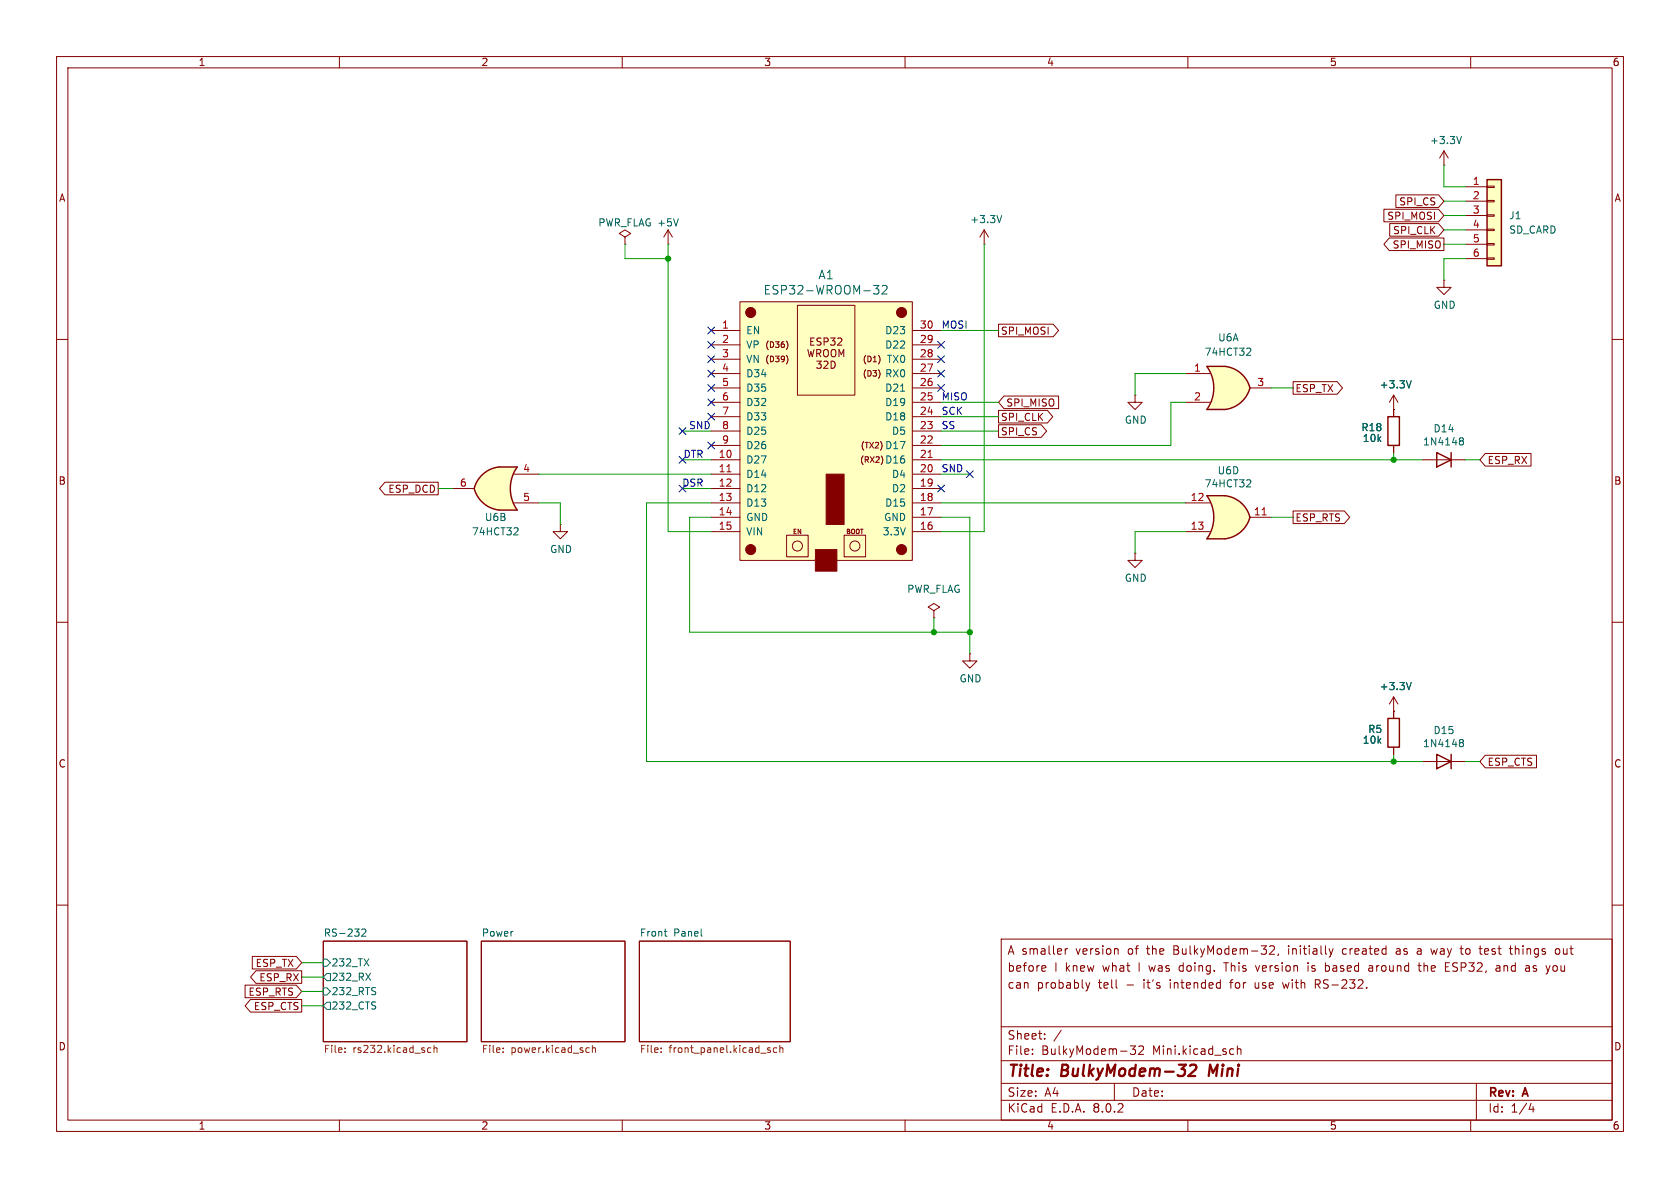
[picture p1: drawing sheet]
<svg xmlns="http://www.w3.org/2000/svg" width="297mm" height="210mm" viewBox="0 0 297 210" stroke-linecap="round" stroke-linejoin="round" font-family="sans-serif">
<g fill="none" stroke="#840000" stroke-width=".18">
<path d="M10 10h277v190h-277zM12 12h273v186h-273zM60 10v2M110 10v2M160 10v2M210 10v2M260 10v2M10 60h2M110.5 41.9l1-.6-1-.7-1 .7 1 .6v1.3M110.5 43.2h.1M118.1 43.2h.1M118.1 40.6l-.8 1.3"/>
<path d="M118.1 40.6v2.6M118.1 40.6l.8 1.3M174 43.2h.1M174 40.6l-.8 1.3M174 40.6v2.6M174 40.6l.8 1.3M285 60h2M200.7 69.9v1.2h1.2l-1.2 1.3-1.3-1.3h1.3M200.7 69.9h.1M99.1 92.7v1.3h1.2l-1.2 1.3-1.3-1.3h1.3M99.1 92.7h.1M10 110h2"/>
<path d="M165.1 108l1-.7-1-.6-1 .6 1 .7v1.2M165.1 109.2h.1M285 110h2M246.4 125.7h.1M246.4 123.2l-.8 1.3M246.4 123.2v2.5M246.4 123.2l.7 1.3M251.5 134.6h7.6M10 160h2M285 160h2M57.1 166.4h25.4v17.8h-25.4zM85.1 166.4h25.4v17.8h-25.4z"/>
<path d="M113 166.4h26.7v17.8h-26.7zM177 166h108v32h-108zM184.4 170.7l.4 .1 .1 .3-.7 .1M184.8 171.6l-.4 .1M188.3 167.7v1M188.7 167.7l-.2 .1-.2 .2M192 173.7l.3 1M192.3 174.7l-.1 .4-.2 .1M192.7 173.7l-.4 1M197.4 174.6l.1 .1M197.5 167.7l.2 .2v.8M216.3 170.2h.9"/>
<path d="M221.9 173.7l.1 .9M222 170.7l.3 1M224.5 167.3l.5-.1 .2 .1 .1 .3-.9 1.1h.9M226 168.6l-.1 .3M226.7 173.7l.3 1M231.2 170.2v.1M231.2 170.7v1M232.5 174h.6M232.9 174l.5 .7M233.1 173.2h-.6v1.5M234.3 171.6h.6M234.3 170.8h.6"/>
<path d="M235 167.7l.3 1M235.3 168.7l-.1 .4M235.7 167.7l-.4 1M237.4 167.8v.8M242 170.8l.5-.1 .2 .2M242.7 171.1h-.5a.29 .29 0 0 0-.2 .3 .29 .29 0 0 0 .2 .3l.5-.1M247.3 167.7l-.4 .1M247.4 168.1h-.4a.29 .29 0 0 0-.2 .3 .29 .29 0 0 0 .2 .3h.4M250.5 168.5l.2 .2h.4M250.7 170.7h.5M250.9 170.2v1.3l.3 .2M251 167.7l-.4 .1"/>
<path d="M251.1 168.1h-.4l-.2 .2M253.5 168l-.3 .7M255.5 171.7h.7M255.5 170.2h.7M255.5 170.9h.5M258.1 167.7h.6M258.5 168.7h.2M261.5 167.7h.5M261.9 168.7h.1M264.7 170.7l.4 .1 .1 .9M265.2 171.6l-.5 .1M265.2 171.1h-.5"/>
<path d="M266.8 167.7h.6M267.1 168.6l.3 .1M267.9 167.2v1.5M268 167.8h-.1M270.3 170.8l.1 .9M270.4 171.6l-.2 .1M270.4 171.1h-.2M274.8 170.7l-.3 .3v.4l.3 .3M275.1 167.8l.4-.1 .2 .3v.4l-.2 .3-.4-.1-.1-.2v-.4zM60 198v2M110 198v2M160 198v2"/>
<path d="M177 194.5h108M177 191.5h108M177 187.5h108M177 181.5h108M182.5 186.3v.1M182.5 185.5v.1M184.7 183.6v.1M184.7 182.8v.1M187.6 182.1l-1.3 2M197 191.5v3M199.8 184.9h.9l-.5 .6 .5 .1v.7l-.2 .1h-.5l-.2-.1M201.3 185l.6-.1 .2 .1 .1 .3-1 1.1h1"/>
<path d="M210 198v2M218.7 184.9v1.5M218.7 185.5l.3-.1 .3 .1 .1 .9M260 198v2M261 191.5v6.5M270.7 195l-.4 1.1h.9M271 195.6v1"/>
</g>
<path d="M210.4 188.4l.3-.2h.5a.45 .45 0 0 1 .3 .6l-.2 .3-1.2 1.1h1.2M213.9 188.2l-.2 2" fill="none" stroke="#840000" stroke-width=".4"/>
<g fill="none" stroke="#006464" stroke-width=".18">
<path d="M119.9 38.7l-.4 1.2M177.1 38.1l-.4 1.3M249.5 120.6l-.4 1.3M258.1 131.2l.1 .1M258.1 130.8l.4-.1 .2 .1v.2l-.2 .3M258.2 131.3h.3M258.2 131.3h-.1M258.5 131.3l.2 .2v.4l-.2 .1-.4-.1M57.1 169.5h.7l.6 .7-.6 .6h-.7zM57.1 174.6h.7l.6 .7-.6 .6h-.7zM57.8 172.1h.6v1.3h-.6l-.7-.7zM57.8 177.2h.6v1.2h-.6l-.7-.6z"/>
<path d="M64 164.3l.4-.1 .3 .4-.8 .9h.8M64.7 172l.8 1.3M65.5 172l-.8 1.3M117.4 164.6h.5M117.7 165.4l.2 .1M124 165.4l.1 .1"/>
</g>
<g fill="none" stroke="#725600" stroke-width=".18">
<path d="M61 185.9v.2M61 185.3v.1M75.6 185.9l.2 .2 .4-.1M76.2 185.3l-.4-.1-.2 .1M76.7 185.3l.2-.1 .3 .1 .1 .8M76.7 184.8v1.3M88.9 185.9v.2M88.9 185.3v.1M103.8 185.2l.4 .1M104.2 186l-.4 .1M104.7 185.3l.2-.1 .3 .1 .1 .8M104.7 184.8v1.3"/>
<path d="M116.9 185.9v.2M116.9 185.3v.1M135.9 185.6l.3 .1v.2l-.1 .2h-.3M135.9 185.2l.3 .1M137.3 185.3l-.3-.1-.3 .3 .1 .5h.5M137.9 185.3l.1-.1 .3 .1 .1 .8M137.9 184.8v1.3"/>
</g>
<path d="M254 133.4l2.5 1.2-2.5 1.3zM256.5 133.4v2.5" fill="none" stroke="#840000" stroke-width=".25"/>
<path d="M83.8 86.4l5-1.4-.6 5.2a5.2 5.2 0 0 1-4.4-3.8z" fill="#ffffc2" stroke="#ffffc2" stroke-width=".18"/>
<path d="M88.3 90.2h3.1M88.3 82.6h3.1" fill="none" stroke="#ffffc2" stroke-width=".18"/>
<path d="M88.3 82.6h3.1a6.6 6.6 0 0 0 0 7.6h-3.1z" fill="#ffffc2"/>
<path d="M85.1 84.1a5.1 5.1 0 0 1 3.1-1.6l.6 5.2-5-1.3 .5-1.2z" fill="#ffffc2" stroke="#ffffc2" stroke-width=".18"/>
<path d="M85.1 84.1a5.1 5.1 0 0 1 3.1-1.6l3.2 .1a6.6 6.6 0 0 0 0 7.6h-3.1a5.2 5.2 0 0 1-4.5-3.8l.5-1.2zM245.4 127h2v5.1h-2z" fill="none" stroke="#840000" stroke-width=".25"/>
<path d="M80 86.4h3.8M90.9 83.8h4.3M90.9 88.9h4.3M200.7 97.8v1.3h1.2l-1.2 1.2-1.3-1.2h1.3M200.7 97.8h.1M246.4 125.7v1.3M246.4 132.1v1.3" fill="none" stroke="#840000" stroke-width=".18"/>
<path d="M91.3 93.3l.3 .2-.1 .3-.7 .8h.8" fill="none" stroke="#006464" stroke-width=".18"/>
<path d="M130.8 53.3h30.5v45.8h-30.5z" fill="#ffffc2"/>
<g fill="#840000" stroke="#840000" stroke-width=".18">
<path d="M144.1 97.2h3.9v3.8h-3.9z"/>
<path d="M146 83.8h3.2v8.9h-3.2z"/>
<circle cx="132.7" cy="55.2" r=".89"/>
<circle cx="132.7" cy="97.2" r=".89"/>
<circle cx="159.4" cy="97.2" r=".89"/>
<circle cx="159.4" cy="55.2" r=".89"/>
</g>
<g fill="none" stroke="#840000" stroke-width=".18">
<path d="M125.7 58.4h5.1M130.8 53.3h30.5v45.8h-30.5zM141 54h10.1v15.9h-10.1zM143.9 59.7h-.6v1.3h.6M145.1 59.8l-.4-.1-.2 .2v.3l.5 .3 .1 .3-.2 .2h-.5M146.8 59.7h.8l-.4 .5 .4 .2v.5l-.2 .1-.6-.1M148.1 59.9l.5-.2 .2 .4-.8 .9h.8M161.3 58.4h5.1M255.3 49.5v1.3h1.2l-1.2 1.3-1.3-1.3h1.3M255.3 49.5h.1M125.7 61h5.1M125.7 78.7h5.1"/>
<path d="M125.7 76.2h5.1M125.7 73.7h5.1M125.7 71.1h5.1M125.7 68.6h5.1M125.7 66h5.1M125.7 63.5h5.1M139 60.3a1.15 1.15 0 0 1 0 1.5M139 62.8a1.15 1.15 0 0 1 0 1.5M142.8 61.8l.3 1.3 .3-.9 .2 .9 .3-1.3M143.3 60.4h.5M144.4 62.5l.6-.1 .1-.2v-.3l-.7-.1v1.3M144.4 63.8h.8l-.5 .5 .4 .1v.6l-.2 .1-.5-.1"/>
<path d="M144.7 62.5l.4 .6M145.7 64l.4-.2 .3 .4-.8 .9h.8M145.7 60.4h.6l.1-.2v-.3l-.7-.2v1.3M145.8 61.9l.1-.1a.43 .43 0 0 1 .5 .4v.4a.42 .42 0 0 1-.4 .5 .42 .42 0 0 1-.4-.5v-.4zM146.9 63.8a.64 .64 0 0 1 .8 .7 .64 .64 0 0 1-.8 .6zM147 62l.2-.2a.43 .43 0 0 1 .6 .4v.4a.42 .42 0 0 1-.4 .5 .42 .42 0 0 1-.5-.5zM148.3 63.1v-1.3l.4 .9 .5-.9v1.3M155.5 63.1l.1 .4-.1 .5M155.5 65.6l.1 .4-.1 .6M155.9 78.5v.2M155.9 78.9v.2M161.3 61h5.1"/>
<path d="M161.3 78.7h5.1M161.3 76.2h5.1M161.3 73.7h5.1M161.3 71.1h5.1M161.3 68.6h5.1M161.3 66h5.1M161.3 63.5h5.1M246.4 72.4v1.3M246.4 78.7v1.3M125.7 81.3h5.1M125.7 83.8h5.1M125.7 86.4h5.1"/>
<path d="M125.7 88.9h5.1M125.7 91.4h5.1M125.7 94h5.1M139.1 94.6h3.8v3.8h-3.8zM149.2 94.6h3.8v3.8h-3.8zM161.3 81.3h5.1M161.3 83.8h5.1M161.3 86.4h5.1M161.3 88.9h5.1M161.3 91.4h5.1M161.3 94h5.1M251.5 81.3h7.6"/>
<path d="M171.4 115.6v1.2h1.3l-1.3 1.3-1.2-1.3h1.2M171.4 115.6h.1"/>
<circle cx="141" cy="96.5" r=".89"/>
<circle cx="151.1" cy="96.5" r=".89"/>
</g>
<path d="M128.5 83.4h.7M164.1 80.9h.7" fill="none" stroke="#a90000" stroke-width=".18"/>
<path d="M154.4 50.5h1l-.5 .5 .4 .2v.6l-.2 .2-.6-.1M156 50.6l.5-.1 .3 .1v.3l-.9 1.1h.9M159.2 69.2h.7M258.1 77.9h.1M258.1 77.4h.4l.2 .1v.2l-.2 .2M258.2 77.9h.3M258.2 77.9l-.1 .1M258.5 77.9l.2 .3v.3l-.2 .2-.4-.1" fill="none" stroke="#006464" stroke-width=".18"/>
<path d="M245.4 73.7h2v5h-2zM254 80l2.5 1.3-2.5 1.3zM256.5 80v2.6" fill="none" stroke="#840000" stroke-width=".25"/>
<path d="M216 67.2l5 1.4a5.2 5.2 0 0 1-4.4 3.8z" fill="#ffffc2" stroke="#ffffc2" stroke-width=".18"/>
<path d="M213.4 72.4h3.1M213.4 64.8h3.1" fill="none" stroke="#ffffc2" stroke-width=".18"/>
<path d="M213.4 64.8h3.1v7.6h-3.1a6.7 6.7 0 0 0 0-7.6z" fill="#ffffc2"/>
<g fill="#ffffc2" stroke="#ffffc2" stroke-width=".18">
<path d="M216.6 64.8a5.1 5.1 0 0 1 4.4 3.8l-5 1.3z"/>
<path d="M216 90.1l5 1.3a5.2 5.2 0 0 1-4.4 3.9z"/>
</g>
<path d="M216.5 64.8h-3.1a6.6 6.6 0 0 1 0 7.6h3.1M216.6 64.8a5.1 5.1 0 0 1 4.4 3.8 5.2 5.2 0 0 1-4.4 3.8" fill="none" stroke="#840000" stroke-width=".25"/>
<path d="M209.5 66h4.4M209.5 71.1h4.4M221 68.6h3.8" fill="none" stroke="#840000" stroke-width=".18"/>
<path d="M220.9 61.5l.2 .3v.3l-.8 .7h.8" fill="none" stroke="#006464" stroke-width=".18"/>
<path d="M213.4 95.3h3.1M213.4 87.6h3.1" fill="none" stroke="#ffffc2" stroke-width=".18"/>
<path d="M213.4 87.6h3.1v7.7h-3.1a6.7 6.7 0 0 0 0-7.7z" fill="#ffffc2"/>
<path d="M216.6 87.6a5.1 5.1 0 0 1 4.4 3.8l-5 1.3z" fill="#ffffc2" stroke="#ffffc2" stroke-width=".18"/>
<path d="M216.5 87.6h-3.1a6.6 6.6 0 0 1 0 7.7h3.1M216.6 87.6a5.1 5.1 0 0 1 4.4 3.8 5.2 5.2 0 0 1-4.4 3.9" fill="none" stroke="#840000" stroke-width=".25"/>
<path d="M209.5 88.9h4.4M209.5 94h4.4M221 91.4h3.8" fill="none" stroke="#840000" stroke-width=".18"/>
<path d="M223.1 91h.8" fill="none" stroke="#a90000" stroke-width=".18"/>
<path d="M220.9 84.8l.2 .2v.4l-.8 .7h.8" fill="none" stroke="#006464" stroke-width=".18"/>
<path d="M262.9 31.8h2.5v15.2h-2.5z" fill="#ffffc2"/>
<g fill="none" stroke="#840000" stroke-width=".18">
<path d="M244.7 37h9.6l1 1.1-1 1.1h-9.6zM245.7 39.5h8.6l1 1.1-1 1.2h-8.6zM246.8 34.4h7.5l1 1.2-1 1.1h-7.5zM255.3 29.2h.1M255.3 26.7l-.8 1.2M255.3 26.7v2.5M255.3 26.7l.7 1.2M259.1 33h3.8M259.1 35.6h3.8M259.1 38.1h3.8M262.9 38h1.3v.2h-1.3zM262.9 35.4h1.3v.3h-1.3z"/>
<path d="M262.9 32.9h1.3v.2h-1.3zM176.5 57.3h9.7l.9 1.1-.9 1.1h-9.7zM245.6 42.1h9.7v2.2h-9.7l-.9-1.1zM259.1 40.6h3.8M259.1 43.2h3.8M259.1 45.7h3.8M262.9 45.6h1.3v.2h-1.3zM262.9 43.1h1.3v.2h-1.3zM262.9 40.5h1.3v.3h-1.3zM176.5 75.1h7.6l.9 1.1-.9 1.1h-7.6zM176.5 72.5h8.7l.9 1.2-.9 1.1h-8.7zM177.5 70h9.6v2.2h-9.6l-1-1.1z"/>
<path d="M228.6 67.5h7.8l.9 1.1-.9 1.1h-7.8zM246.4 72.4h.1M246.4 69.9l-.8 1.2M246.4 69.9v3.8M246.4 78.7v1.3M246.4 69.9l.7 1.2M68 85.2h9.5v2.3h-9.5l-.9-1.1zM228.6 90.3h9.1l.9 1.1-.9 1.2h-9.1zM262.6 80.2h8.1v2.2h-8.1l-1-1.1zM246.4 125.7h.1M246.4 125.7v1.3M246.4 132.1v1.3"/>
<path d="M262.6 133.5h9v2.2h-9l-1-1.1zM43.3 174.1h9.1l.9 1.2-.9 1.1h-9.1zM44.3 176.7h9v2.2h-9l-1-1.1zM44.6 169.1h7.8l.9 1.1-.9 1.1h-7.8zM45.2 171.6h8.1v2.2h-8.1l-.9-1.1z"/>
</g>
<path d="M262.9 31.8h2.5v15.2h-2.5z" fill="none" stroke="#840000" stroke-width=".25"/>
<path d="M258.4 24.1l-.5 1.3M249.5 67.3l-.4 1.3M249.5 120.6l-.4 1.3" fill="none" stroke="#006464" stroke-width=".18"/>
<g fill="none" stroke="#009600" stroke-width=".18">
<path d="M255.3 29.2v3.8h3.8M255.3 35.6h3.8M255.3 38.1h3.8M110.5 43.2v2.5h7.6M118.1 43.2v50.8h7.6M166.4 58.4h10.1M174 43.2v50.8h-7.6M255.3 43.2h3.8M255.3 40.6h3.8M259.1 45.7h-3.8v3.8M120.6 76.2h5.1M166.4 73.7h10.1"/>
<path d="M166.4 71.1h10.1M166.4 76.2h10.1M209.5 71.1h-2.5v7.6h-40.6M209.5 66h-8.8v3.9M224.8 68.6h3.8M77.5 86.4h2.5M95.2 83.8h30.5M95.2 88.9h3.9v3.8M120.6 81.3h5.1M120.6 86.4h5.1M125.7 91.4h-3.8v20.4h49.5M125.7 88.9h-11.4v45.7h137.2"/>
<path d="M166.4 91.4h5v24.2M166.4 83.8h5M166.4 81.3h85.1M166.4 88.9h43.1M209.5 94h-8.8v3.8M224.8 91.4h3.8M246.4 80v1.3M259.1 81.3h2.5M165.1 109.2v2.6M246.4 133.4v1.2M259.1 134.6h2.5M53.3 172.7h3.8"/>
<path d="M53.3 177.8h3.8M53.3 175.3h3.8M53.3 170.2h3.8"/>
</g>
<g fill="none" stroke="#000084" stroke-width=".18">
<path d="M125.1 57.8l1.2 1.2M126.3 57.8l-1.2 1.2M120 75.6l1.3 1.2M121.3 75.6l-1.3 1.2M125.1 62.9l1.2 1.2M125.1 65.4l1.2 1.2M125.1 70.5l1.2 1.2M125.1 73.1l1.2 1.2M125.1 78.1l1.2 1.2M125.1 68l1.2 1.2M125.1 60.4l1.2 1.2M126.3 62.9l-1.2 1.2"/>
<path d="M126.3 65.4l-1.2 1.2M126.3 70.5l-1.2 1.2M126.3 73.1l-1.2 1.2M126.3 78.1l-1.2 1.2M126.3 68l-1.2 1.2M126.3 60.4l-1.2 1.2M165.8 65.4l1.2 1.2M165.8 62.9l1.2 1.2M165.8 68l1.2 1.2M165.8 60.4l1.2 1.2M167 65.4l-1.2 1.2M167 62.9l-1.2 1.2"/>
<path d="M167 68l-1.2 1.2M167 60.4l-1.2 1.2M120 85.8l1.3 1.2M120 80.7l1.3 1.2M121.3 85.8l-1.3 1.2M121.3 80.7l-1.3 1.2M165.8 85.8l1.2 1.2M167 85.8l-1.2 1.2M170.8 83.2l1.3 1.2M172.1 83.2l-1.3 1.2"/>
</g>
<g fill="#009600" stroke="#009600" stroke-width=".18">
<circle cx="118.1" cy="45.7" r=".46"/>
<circle cx="165.1" cy="111.8" r=".46"/>
<circle cx="171.4" cy="111.8" r=".46"/>
<circle cx="246.4" cy="134.6" r=".46"/>
<circle cx="246.4" cy="81.3" r=".46"/>
</g>
<g font-size="2.8" fill="#840000">
<text x="178" y="190.9">Title:</text>
<text x="187.7" y="190.9">BulkyModem-32</text>
<text x="214.6" y="190.9">Mini</text>
</g>
<g font-size="2.1" fill="#006464">
<text x="134.9" y="52.3">ESP32-WROOM-32</text>
<text x="144.6" y="49.6">A1</text>
</g>
<g font-size="2.1" fill="#840000">
<text x="178" y="172">before</text>
<text x="178" y="169">A smaller</text>
<text x="186.4" y="172">I knew</text>
<text x="190.2" y="169">version</text>
<text x="195.1" y="172">what</text>
<text x="199.5" y="169">of</text>
<text x="201.6" y="172">I was</text>
<text x="203.1" y="169">the</text>
<text x="207.9" y="169">BulkyModem-32,</text>
<text x="209" y="172">doing.</text>
<text x="217.2" y="172">This</text>
<text x="222.9" y="172">version</text>
<text x="228.3" y="169">initially</text>
<text x="232.2" y="172">is</text>
<text x="235.4" y="172">based</text>
<text x="238" y="169">created</text>
<text x="243.3" y="172">around</text>
<text x="247.7" y="169">as</text>
<text x="251.6" y="169">a</text>
<text x="252.3" y="172">the</text>
<text x="254.2" y="169">way</text>
<text x="257.1" y="172">ESP32,</text>
<text x="259.6" y="169">to</text>
<text x="263.1" y="169">test</text>
<text x="266.3" y="172">and</text>
<text x="268.6" y="169">things</text>
<text x="271.6" y="172">as</text>
<text x="275.5" y="172">you</text>
<text x="276.8" y="169">out</text>
<text x="178" y="175">can</text>
<text x="183.3" y="175">probably</text>
<text x="194.2" y="175">tell</text>
<text x="199.3" y="175">-</text>
<text x="202.4" y="175">it's</text>
<text x="207.2" y="175">intended</text>
<text x="218.1" y="175">for</text>
<text x="222.5" y="175">use</text>
<text x="227.7" y="175">with</text>
<text x="233.5" y="175">RS-232.</text>
<text x="178" y="184">Sheet:</text>
<text x="178" y="186.7">File:</text>
<text x="184.1" y="186.7">BulkyModem-32</text>
<text x="203.8" y="186.7">Mini.kicad_sch</text>
<text x="178" y="196.9">KiCad</text>
<text x="178" y="194.1">Size:</text>
<text x="184.7" y="194.1">A4</text>
<text x="185.7" y="196.9">E.D.A.</text>
<text x="193.3" y="196.9">8.0.2</text>
<text x="200" y="194.1">Date:</text>
<text x="263" y="194.3">Rev:</text>
<text x="263" y="196.9">Id:</text>
<text x="267.1" y="196.9">1/4</text>
<text x="269.4" y="194.3">A</text>
</g>
<g font-size="1.8" fill="#840000">
<text x="35" y="11.9">1</text>
<text x="85" y="11.9">2</text>
<text x="135" y="11.9">3</text>
<text x="185" y="11.9">4</text>
<text x="235" y="11.9">5</text>
<text x="285" y="11.9">6</text>
<text x="10.3" y="35.9">A</text>
<text x="285.3" y="35.9">A</text>
<text x="245.1" y="39.1">SPI_MOSI</text>
<text x="246.2" y="41.6">SPI_CLK</text>
<text x="247.3" y="36.5">SPI_CS</text>
<text x="246.1" y="44.1">SPI_MISO</text>
<text x="176.8" y="59.4">SPI_MOSI</text>
<text x="228.9" y="69.5">ESP_TX</text>
<text x="176.8" y="77.2">SPI_CS</text>
<text x="176.8" y="74.6">SPI_CLK</text>
<text x="177.8" y="72.1">SPI_MISO</text>
<text x="262.9" y="82.2">ESP_RX</text>
<text x="10.3" y="85.9">B</text>
<text x="68.5" y="87.3">ESP_DCD</text>
<text x="285.3" y="85.9">B</text>
<text x="228.9" y="92.4">ESP_RTS</text>
<text x="10.3" y="135.9">C</text>
<text x="262.9" y="135.6">ESP_CTS</text>
<text x="285.3" y="135.9">C</text>
<text x="45.1" y="171.1">ESP_TX</text>
<text x="45.7" y="173.7">ESP_RX</text>
<text x="43.8" y="176.2">ESP_RTS</text>
<text x="44.8" y="178.8">ESP_CTS</text>
<text x="10.3" y="185.9">D</text>
<text x="285.3" y="185.9">D</text>
<text x="35" y="199.9">1</text>
<text x="85" y="199.9">2</text>
<text x="135" y="199.9">3</text>
<text x="185" y="199.9">4</text>
<text x="235" y="199.9">5</text>
<text x="285" y="199.9">6</text>
</g>
<g font-size="1.8" fill="#006464">
<text x="252.7" y="25.7">+3.3V</text>
<text x="105.7" y="40.2">PWR_FLAG +5V</text>
<text x="171.4" y="39.6">+3.3V</text>
<text x="266.7" y="39">J1</text>
<text x="266.7" y="41.5">SD_CARD</text>
<text x="131.8" y="59.3">EN</text>
<text x="156.4" y="59.3">D23</text>
<text x="253.4" y="54.8">GND</text>
<text x="131.8" y="61.8">VP</text>
<text x="131.8" y="64.4">VN</text>
<text x="156.4" y="61.8">D22</text>
<text x="156.7" y="64.4">TX0</text>
<text x="212.9" y="63.1">74HCT32</text>
<text x="215.3" y="60.6">U6A</text>
<text x="131.8" y="66.9">D34</text>
<text x="131.8" y="69.4">D35</text>
<text x="131.8" y="72">D32</text>
<text x="156.4" y="72">D19</text>
<text x="156.4" y="69.4">D21</text>
<text x="156.4" y="66.9">RX0</text>
<text x="243.8" y="68.9">+3.3V</text>
<text x="131.8" y="74.5">D33</text>
<text x="131.8" y="77.1">D25</text>
<text x="156.4" y="74.5">D18</text>
<text x="157.6" y="77.1">D5</text>
<text x="198.8" y="75.1">GND</text>
<text x="240.6" y="76.4">R18</text>
<text x="253.3" y="76.6">D14</text>
<text x="131.8" y="82.1">D27</text>
<text x="131.8" y="79.6">D26</text>
<text x="156.4" y="82.1">D16</text>
<text x="156.4" y="79.6">D17</text>
<text x="240.8" y="78.3">10k</text>
<text x="251.5" y="78.9">1N4148</text>
<text x="131.8" y="84.7">D14</text>
<text x="131.8" y="87.2">D12</text>
<text x="131.8" y="89.8">D13</text>
<text x="156.4" y="89.8">D15</text>
<text x="157.6" y="87.2">D2</text>
<text x="157.6" y="84.7">D4</text>
<text x="212.9" y="86.4">74HCT32</text>
<text x="215.2" y="84">U6D</text>
<text x="83.3" y="94.8">74HCT32</text>
<text x="85.6" y="92.3">U6B</text>
<text x="131.8" y="92.3">GND</text>
<text x="131.8" y="94.8">VIN</text>
<text x="156" y="94.8">3.3V</text>
<text x="156.2" y="92.3">GND</text>
<text x="97.2" y="98">GND</text>
<text x="160.3" y="105">PWR_FLAG</text>
<text x="198.8" y="103">GND</text>
<text x="169.5" y="120.8">GND</text>
<text x="243.8" y="122.2">+3.3V</text>
<text x="240.8" y="131.7">10k</text>
<text x="241.8" y="129.8">R5</text>
<text x="253.3" y="130">D15</text>
<text x="251.5" y="132.3">1N4148</text>
<text x="57.1" y="165.7">RS-232</text>
<text x="85.1" y="165.7">Power</text>
<text x="113" y="165.7">Front</text>
<text x="119.1" y="165.7">Panel</text>
<text x="58.5" y="171">232_TX</text>
<text x="58.5" y="173.6">232_RX</text>
<text x="58.5" y="178.7">232_CTS</text>
<text x="58.5" y="176.1">232_RTS</text>
</g>
<g font-size="1.8" fill="#a90000">
<text x="260.3" y="32.8">1</text>
<text x="260.3" y="35.3">2</text>
<text x="260.3" y="37.8">3</text>
<text x="260.3" y="40.4">4</text>
<text x="260.3" y="42.9">5</text>
<text x="260.3" y="45.5">6</text>
<text x="127.6" y="58.2">1</text>
<text x="162.5" y="58.2">30</text>
<text x="127.6" y="60.7">2</text>
<text x="127.6" y="63.2">3</text>
<text x="127.6" y="65.8">4</text>
<text x="162.5" y="65.8">27</text>
<text x="162.5" y="63.2">28</text>
<text x="162.5" y="60.7">29</text>
<text x="211" y="65.8">1</text>
<text x="127.6" y="68.3">5</text>
<text x="127.6" y="70.9">6</text>
<text x="162.5" y="70.9">25</text>
<text x="162.5" y="68.3">26</text>
<text x="211" y="70.9">2</text>
<text x="222.2" y="68.3">3</text>
<text x="127.6" y="73.4">7</text>
<text x="127.6" y="75.9">8</text>
<text x="162.5" y="75.9">23</text>
<text x="162.5" y="73.4">24</text>
<text x="92.4" y="83.6">4</text>
<text x="127" y="81">10</text>
<text x="127" y="83.6">11</text>
<text x="127.6" y="78.5">9</text>
<text x="162.5" y="83.6">20</text>
<text x="162.5" y="81">21</text>
<text x="162.5" y="78.5">22</text>
<text x="81.2" y="86.1">6</text>
<text x="92.4" y="88.6">5</text>
<text x="127" y="86.1">12</text>
<text x="127" y="88.6">13</text>
<text x="162.5" y="88.6">18</text>
<text x="162.5" y="86.1">19</text>
<text x="210.4" y="88.6">12</text>
<text x="127" y="91.2">14</text>
<text x="127" y="93.7">15</text>
<text x="162.5" y="93.7">16</text>
<text x="162.5" y="91.2">17</text>
<text x="210.4" y="93.7">13</text>
<text x="221.6" y="91.2">11</text>
</g>
<g font-size="1.8" fill="#0000c2">
<text x="166.4" y="58.2">MOSI</text>
<text x="166.4" y="70.9">MISO</text>
<text x="121.7" y="76">SND</text>
<text x="166.4" y="73.4">SCK</text>
<text x="166.4" y="76">SS</text>
<text x="120.7" y="81">DTR</text>
<text x="166.4" y="83.6">SND</text>
<text x="120.5" y="86.1">DSR</text>
</g>
<g font-size="1.8" fill="#725600">
<text x="57.1" y="186.5">File:</text>
<text x="62.4" y="186.5">rs232.kicad_sch</text>
<text x="85.1" y="186.5">File:</text>
<text x="90.3" y="186.5">power.kicad_sch</text>
<text x="113" y="186.5">File:</text>
<text x="118.3" y="186.5">front_panel.kicad_sch</text>
</g>
<g font-size="1.4" fill="#840000">
<text x="135.2" y="61.7">(D36)</text>
<text x="135.2" y="64.2">(D39)</text>
<text x="152.4" y="64.2">(D1)</text>
<text x="152.4" y="66.8">(D3)</text>
<text x="151.9" y="82">(RX2)</text>
<text x="152" y="79.5">(TX2)</text>
</g>
<g font-size="1.1" fill="#840000">
<text x="140.1" y="94.6">EN</text>
<text x="149.5" y="94.6">BOOT</text>
</g>
</svg>
